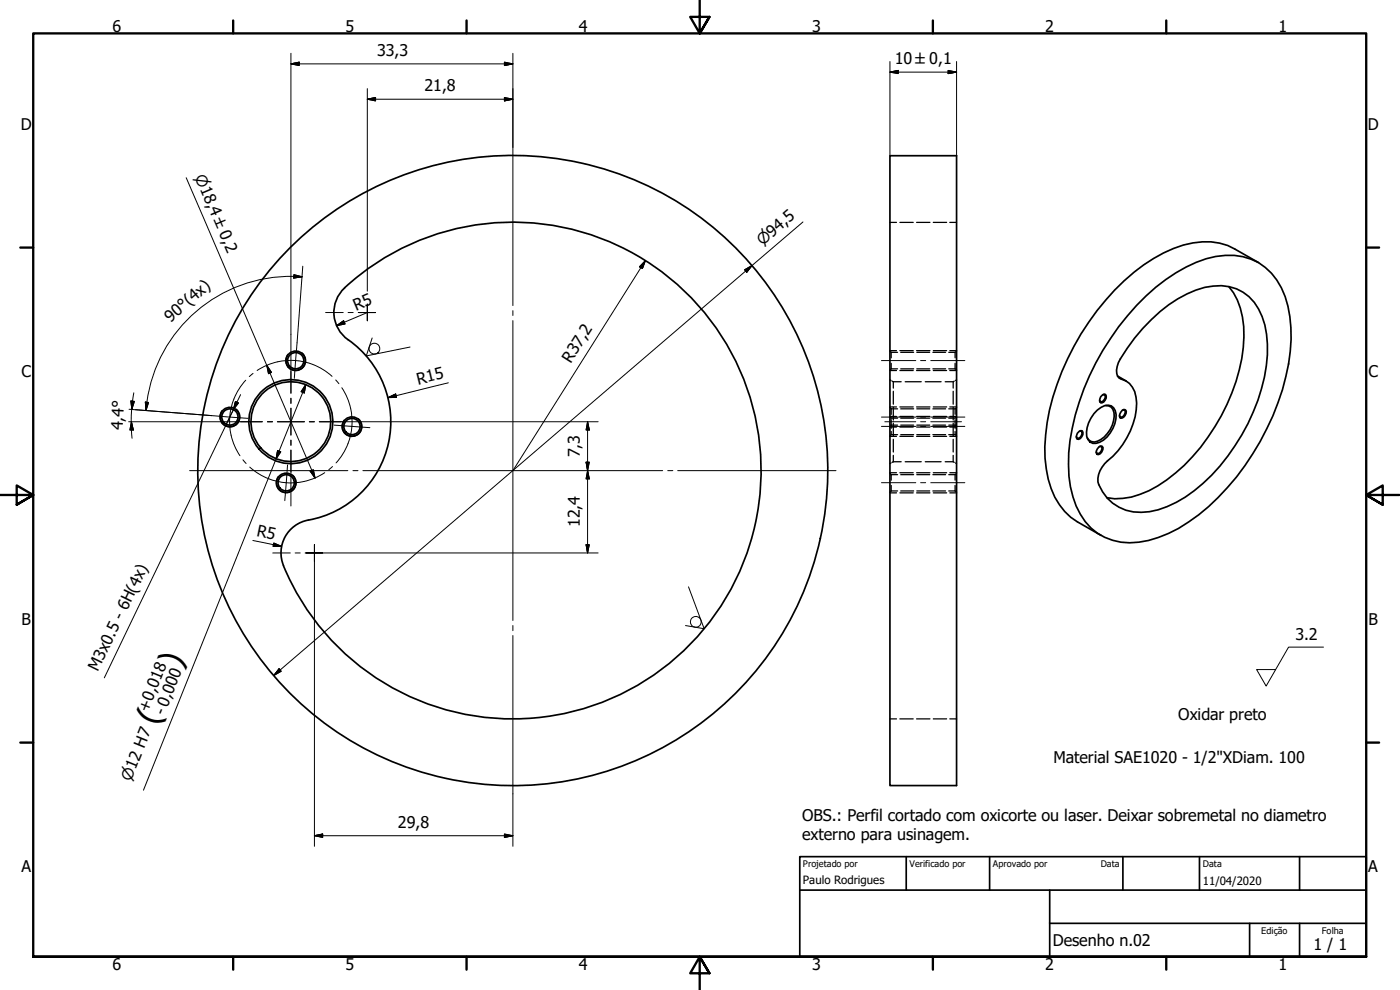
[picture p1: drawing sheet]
<svg xmlns="http://www.w3.org/2000/svg" width="420mm" height="297mm" viewBox="0 0 420 297" stroke-linecap="round" stroke-linejoin="round" font-family="sans-serif">
<g fill="none" stroke="#000" stroke-width=".51">
<path d="M267.1 46.7h20v189h-20zM377.7 78.8l-7.1-4.1a19.5 19.5 0 0 0-15.4-1.2 50.9 50.9 0 0 0-23.3 16.5 77.7 77.7 0 0 0-17.6 36.8 37.5 37.5 0 0 0 2.2 22.3 18.1 18.1 0 0 0 6.8 7.5l7.2 4M344 88.8a45.1 45.1 0 0 1 20.9-11.9 17.4 17.4 0 0 1 20.8 12.1 42.5 42.5 0 0 1 .2 24 77.9 77.9 0 0 1-26.2 41.5 36 36 0 0 1-20.7 8.4 16.8 16.8 0 0 1-16-11.1 38.9 38.9 0 0 1-1.2-23.4 77.5 77.5 0 0 1 22.2-39.6zM345.5 95.9a36 36 0 0 1 16.1-9.7 14 14 0 0 1 14.8 4.5 23.5 23.5 0 0 1 4 15.7 59.4 59.4 0 0 1-24.7 42.7 23.4 23.4 0 0 1-15.6 4.5 13 13 0 0 1-10.6-9 7.7 7.7 0 0 1 2.9-6.3 22.4 22.4 0 0 0 8.5-19.1 6.3 6.3 0 0 0-5-5.7 3.3 3.3 0 0 1-.6-3.5l.4-1.2a55.1 55.1 0 0 1 9.8-12.9zM368.8 86a21.9 21.9 0 0 1 4.5 15 58.3 58.3 0 0 1-15.4 36 39.5 39.5 0 0 1-18.4 12.1l-5 .6-2.3-.4M104.5 101.9a30 30 0 0 1 12 31.5 30 30 0 0 1-24.8 22.8 10.1 10.1 0 0 0-6.6 13.5 74.5 74.5 0 0 0 105.4 36.4 74.5 74.5 0 0 0 23.4-109 74.5 74.5 0 0 0-111.1-10.1 10 10 0 0 0 1.7 14.9M330.3 119l1-.7h.5a1.76 1.76 0 0 1-1.2 2.6l-.6-.5zM331 118.4l.4-.1a1.38 1.38 0 0 1 .1 1.5 1.38 1.38 0 0 1-1.3 .7l-.2-.4M335.4 112.8l2.6 1.5M323.8 129.5l1-.2a1.78 1.78 0 0 1-1.1 2.5l-.4-.1a1.69 1.69 0 0 1 .5-2.2zM324 129.4l.4-.1a1.32 1.32 0 0 1 .1 1.5 1.32 1.32 0 0 1-1.3 .6l-.2-.4M329.3 123a4 4 0 0 1 4.2-1.2 3.6 3.6 0 0 1 1.4 3.9 9.5 9.5 0 0 1-4.9 7 2.67 2.67 0 0 1-3-.2 2.67 2.67 0 0 1-.9-2.8 10 10 0 0 1 3.2-6.7z"/>
<path d="M329.8 134.1l1-.2a1.66 1.66 0 0 1-1.6 2.4 1.66 1.66 0 0 1 .6-2.2zM329.9 134l.5-.1a1.32 1.32 0 0 1 .1 1.4 1.32 1.32 0 0 1-1.3 .7l-.2-.4M331.9 121.7a2.27 2.27 0 0 1 2.4 2.1 8.4 8.4 0 0 1-5.9 8.8l-.9-.1-1.2-1.1M336.8 123.1l.5-.2 .5 .1a1.66 1.66 0 0 1-1.6 2.4 1.75 1.75 0 0 1 .6-2.3zM336.9 123h.5a1.36 1.36 0 0 1-.9 2.2l-.3-.1-.2-.4"/>
<circle cx="88.7" cy="108.2" r="2.44"/>
<circle cx="88.7" cy="108.2" r="2.89"/>
<circle cx="69" cy="125.1" r="2.44"/>
<circle cx="69" cy="125.1" r="2.89"/>
<circle cx="87.3" cy="126.5" r="12.6"/>
<circle cx="87.3" cy="126.5" r="12"/>
<circle cx="105.6" cy="128" r="2.44"/>
<circle cx="105.6" cy="128" r="2.89"/>
<circle cx="85.9" cy="144.9" r="2.44"/>
<circle cx="85.9" cy="144.9" r="2.89"/>
<circle cx="153.9" cy="141.2" r="94.5"/>
</g>
<path d="M90.7 105.9a3 3 0 0 1 .4 4.2 3 3 0 0 1-4.3 .5 3 3 0 0 1-.4-4.3M335.7 113.3l.9 .5M70.9 122.8a3 3 0 0 1 .4 4.2 3 3 0 0 1-4.2 .4 3 3 0 0 1-.4-4.2M107.5 125.6a3 3 0 0 1 .5 4.3 3 3 0 0 1-4.3 .4 3 3 0 0 1-.4-4.2M87.8 142.5a3 3 0 0 1 .4 4.3 3 3 0 0 1-4.2 .4 3 3 0 0 1-.4-4.3" fill="none" stroke="#000" stroke-width=".38"/>
<!-- layer: Oculto (ISO) -->
<g fill="none" stroke="#000" stroke-width=".38">
<path d="M267.1 66.7h1.9M270.1 66.7h4M275.1 66.7h4M280.1 66.7h4M285.1 66.7h2M267.1 105.3l.1 .2M267.1 114l.3 .2M267.1 111.2h1.9M267.1 105.2h1.9M267.2 110.9l-.1 .1M267.3 105.6l.2 .1M267.5 105.7v1.7"/>
<path d="M267.5 109v1.7M267.5 110.7l-.2 .1M267.5 110.7h1.9M267.5 105.7h1.9M267.7 114.3l.4 .2M268.1 114.5v1.9M268.1 117.4v3.9M268.1 114.5h2.3M270.1 111.2h4M270.1 105.2h4M270.3 110.7h3.9M270.3 105.7h3.9"/>
<path d="M271.7 114.5h4.8M275.1 111.2h4M275.1 105.2h4M275.1 110.7h3.9M275.1 105.7h3.9M277.7 114.5h4.7M280 110.7h3.8M280 105.7h3.8M280.1 111.2h4M280.1 105.2h4M283.7 114.5h2.4M284.7 110.7h1.9"/>
<path d="M284.7 105.7h1.9M285.1 111.2h2M285.1 105.2h2M286.1 117.4v3.9M286.4 114.3l-.3 .2v1.9M286.6 105.7v1.7M286.6 109v1.7M286.6 110.7l.2 .1M286.8 105.6l-.2 .1M287 110.9l.1 .1M287.1 105.3l-.1 .2M287.1 114l-.3 .2"/>
<path d="M267.1 125.1l.1 .1M267.1 122.3l.1 .1M267.1 130.9h1.9M267.1 125h1.9M267.1 128.1h1.9M267.1 122.1h1.9M267.2 130.7l-.1 .1M267.2 127.9l-.1 .1M267.3 125.3l2.1 .2M267.3 122.5l.2 .2M267.4 138.9l-.3 .2M267.5 122.7v1.6"/>
<path d="M267.5 125.9v2.6M267.5 129.5v.9M267.5 130.4l-.2 .1M267.5 130.4h1.9M267.5 122.7h1.9M268.1 122.2v3.8M268.1 127v3.9M268.1 131.8v3.8M268.1 136.6v1.9M268.1 138.5l-.4 .2M268.1 138.5h2.3M269.4 127.6l-2.1 .1"/>
<path d="M270.1 130.9h4M270.1 125h4M270.1 128.1h4M270.1 122.1h4M270.3 130.4h3.9M270.3 125.5h3.9M270.3 127.6h3.9M270.3 122.7h3.9M271.7 138.5h4.8M275.1 130.9h4M275.1 125h4M275.1 128.1h4"/>
<path d="M275.1 122.1h4M275.1 130.4h3.9M275.1 125.5h3.9M275.1 127.6h3.9M275.1 122.7h3.9M277.7 138.5h4.7M280 130.4h3.8M280 125.5h3.8M280 127.6h3.8M280 122.7h3.8M280.1 130.9h4M280.1 125h4"/>
<path d="M280.1 128.1h4M280.1 122.1h4M283.7 138.5h2.4M284.7 127.6l2.1 .1M284.7 130.4h1.9M284.7 122.7h1.9M285.1 130.9h2M285.1 125h2M285.1 128.1h2M285.1 122.1h2M286.1 122.2v3.8M286.1 127v3.9"/>
<path d="M286.1 131.8v3.8M286.1 136.6v1.9M286.1 138.5l.3 .2M286.6 122.7v1.6M286.6 125.9v2.6M286.6 129.5v.9M286.6 130.4l.2 .1M286.8 138.9l.3 .2M286.8 125.3l-2.1 .2M286.8 122.5l-.2 .2M287 130.7l.1 .1M287 127.9l.1 .1"/>
<path d="M287.1 125.1l-.1 .1M287.1 122.3l-.1 .1M267.1 142l.1 .2M267.1 147.9h1.9M267.1 141.8h1.9M267.2 147.6l-.1 .1M267.3 142.3l.2 .1M267.5 142.4v1.7M267.5 145.7v1.6M267.5 147.3l-.2 .1M267.5 147.3h1.9M267.5 142.4h1.9"/>
<path d="M270.1 147.9h4M270.1 141.8h4M270.3 147.3h3.9M270.3 142.4h3.9M275.1 147.9h4M275.1 141.8h4M275.1 147.3h3.9M275.1 142.4h3.9M280 147.3h3.8M280 142.4h3.8M280.1 147.9h4M280.1 141.8h4"/>
<path d="M284.7 147.3h1.9M284.7 142.4h1.9M285.1 147.9h2M285.1 141.8h2M286.6 142.4v1.7M286.6 145.7v1.6M286.6 147.3l.2 .1M286.8 142.3l-.2 .1M287 147.6l.1 .1M287.1 142l-.1 .2M267.1 215.7h1.9M270.1 215.7h4"/>
<path d="M275.1 215.7h4M280.1 215.7h4M285.1 215.7h2"/>
</g>
<!-- layer: Borda (ISO) -->
<g fill="none" stroke="#000" stroke-width=".7">
<path d="M70 6.1v3.9M140 6.1v3.9M210 0v10l-2.9-4.9h5.8l-2.9 4.9 2.9-4.9M280 6.1v3.9M350 6.1v3.9M6.1 74.3h3.9M410 74.3h3.9M0 148.5h10l-5-2.8v5.7l5-2.9-5 2.9M420 148.5h-10l5-2.8v5.7l-5-2.9 5 2.9M6.1 222.8h3.9M410 222.8h3.9M10 287.1v-277.1h400v277.1h-400h400"/>
<path d="M70 287.1v3.8M140 287.1v3.8M212.9 292l-2.9-4.9 2.9 4.9h-5.8l2.9-4.9v9.9M280 287.1v3.8M350 287.1v3.8"/>
</g>
<path d="M240 257h170v30.1h-170zM272 257v10.1M297 257v10.1M337 257v10.1M360 257v10.1M390 257v10.1M240 267.1h170M315 277h95M315 267.1v20M375 277v10.1M390 277v10.1" fill="none" stroke="#000" stroke-width=".51"/>
<!-- layer: Marca de centro (ISO) -->
<g fill="none" stroke="#000" stroke-width=".3">
<path d="M153.9 44.2v47.5M97.7 93.8h5.3M104.5 93.8h1.5M107.5 93.8h2.7h-2.5M110.2 91.2v2.6v-2.6M110.2 96.3v-2.5v2.5M112.7 93.8h-2.5h2.5M153.9 93.2v1.5M153.9 96.2v90M87.3 100.3v17.7M87.3 119.5v1.5M89.2 102.9l-.9 10.6"/>
<path d="M63.5 124.7l11 .8M72.3 126.5h6.4M80.3 126.5h1.5M83.2 126.5h8.2M86.3 139.5l-.8 10.7M87.3 122.5v8M87.3 132.1v1.5M87.3 135.1v16.7M92.8 126.5h1.6M95.8 126.5h6.6M100.3 127.6l10.7 .7M56.9 141.2h47.5"/>
<path d="M105.9 141.2h1.5M108.9 141.2h90M200.4 141.2h1.5M203.4 141.2h47.5M81.9 165.9h5.2M88.6 165.9h1.5M91.6 165.9h2.8h-2.6M94.4 163.4v2.5v-2.5M94.4 168.4v-2.5v2.5M96.8 165.9h-2.4h2.4M153.9 187.7v1.5M153.9 190.7v47.5"/>
</g>
<!-- layer: Linha de centro (ISO) -->
<g fill="none" stroke="#000" stroke-width=".3">
<path d="M73.8 114.1a18.4 18.4 0 0 0-1.8 22.6M76 112l-1.2 1M77.2 111.2a18.4 18.4 0 0 1 22.5 1.7M100.7 114l1 1.1M102.6 116.3a18.4 18.4 0 0 1-1.7 22.6M264.5 108.2h10.3M276.3 108.2h1.5M279.3 108.2h10.3M72.9 137.9l1 1.2M99.8 140l-1.1 .9M264.5 125.1h10.3M264.5 127.9h10.3"/>
<path d="M265.6 126.5h9.2M276.3 126.5h1.5M276.3 125.1h1.5M276.3 127.9h1.5M279.3 126.5h9.2M279.3 125.1h10.3M279.3 127.9h10.3M74.9 140.1a18.4 18.4 0 0 0 22.5 1.7M264.5 144.8h10.3M276.3 144.8h1.5M279.3 144.8h10.3"/>
</g>
<g fill="none" stroke="#000" stroke-width=".3">
<path d="M87.3 19.2l2.5-.5v1zM87.3 19.2h66.6M87.3 16v84.3M151.4 18.7l2.5 .5-2.5 .5zM153.9 16v28.2M267.1 18.5v28.2M287.1 18.5v28.2M110.2 29.8l2.5-.5v1zM110.2 29.8h43.7M110.2 26.6v60.8M151.4 29.3l2.5 .5-2.5 .5zM267.1 21.6l2.5-.5v1z"/>
<path d="M267.1 21.6h20M284.5 21.1l2.6 .5-2.6 .5zM55.9 53.3l38.7 90.1M90.9 79.9l-1.7 23M193.7 78.2l-.9 2.4-.9-.5zM193.7 78.2l-39.8 63M241 66.6l-158.8 136.1M88.2 82.4l2.5 .6-2.6 .4zM90.7 83a43.6 43.6 0 0 0-46.6 37.7M101 97.7l2.1-1.4 .5 .9zM110.2 93.8l-9.2 3.9M223.5 80.9l2.2-1.2-1.6 2z"/>
<path d="M40.2 117.9l-.4 2.4M80.1 109.7l1.4 2-.9 .4zM91.8 115.4l-.5 2.5-.9-.4zM91.8 115.4l-48.7 121.7M116.5 119.3l2.2-1.1 .3 1zM134.6 114.9l-18.1 4.4M38.6 126.5h33.7M38.7 122.8l24.8 1.9M39.3 120.3l1 .1-.7 2.5zM39.4 126.5l.6 2.5h-1zM39.4 126.5l.1 2.5M39.4 129l.2 2.5"/>
<path d="M39.8 120.4l-.4 6.1M43.6 120.6l1 .2-.8 2.4zM44.1 120.7l-.3 2.5M83.3 135.2l1 .4-1.4 2.1zM102.4 126.5h51.4M154 126.5h25.5M175.9 138.7h.9l-.5 2.5zM176.3 126.5l.5 2.5h-.9zM176.3 126.5v39.4M93.1 141.3l.9-.3 .6 2.4zM176.3 141.2l.5 2.5h-.9zM75.9 162.2l8.6 1.7"/>
<path d="M82.2 162.9l2.3 1h-2.5zM94.4 168.4v85.5M96.8 165.9h57M154 165.9h25.5M175.9 163.4h.9l-.5 2.5zM83.8 200.6l.6 .8-2.2 1.3zM153.9 238.2v15.7M94.4 250.7l2.4-.5v1.1zM94.4 250.7h59.5M151.4 250.2l2.5 .5-2.5 .6z"/>
</g>
<g fill="#000" stroke="#000" stroke-width=".3">
<path d="M87.3 19.2l2.5-.5zM87.3 19.2l2.5-.5v1zM151.4 19.7l2.5-.5zM151.4 18.7l2.5 .5-2.5 .5zM110.2 29.8l2.5-.5zM110.2 29.8l2.5-.5v1zM151.4 30.3l2.5-.5zM151.4 29.3l2.5 .5-2.5 .5zM267.1 21.6l2.5-.5zM267.1 21.6l2.5-.5v1zM284.5 22.1l2.6-.5zM284.5 21.1l2.6 .5-2.6 .5z"/>
<path d="M88.1 83.4l2.6-.4zM88.2 82.4l2.5 .6-2.6 .4zM101 97.7l2.1-1.4zM101 97.7l2.1-1.4 .5 .9zM193.7 78.2l-.9 2.4zM193.7 78.2l-.9 2.4-.9-.5zM225.7 79.7l-1.6 2zM223.5 80.9l2.2-1.2-1.6 2zM80.1 109.7l1.4 2zM80.1 109.7l1.4 2-.9 .4zM91.8 115.4l-.5 2.5zM91.8 115.4l-.5 2.5-.9-.4z"/>
<path d="M116.5 119.3l2.2-1.1zM116.5 119.3l2.2-1.1 .3 1zM39.3 120.3l.3 2.6zM39.3 120.3l1 .1-.7 2.5zM39.4 126.5l.6 2.5zM39.4 126.5l.6 2.5h-1zM43.6 120.6l.2 2.6zM43.6 120.6l1 .2-.8 2.4zM83.3 135.2l-.4 2.5zM83.3 135.2l1 .4-1.4 2.1zM175.9 138.7l.4 2.5zM175.9 138.7h.9l-.5 2.5z"/>
<path d="M176.3 126.5l.5 2.5zM176.3 126.5l.5 2.5h-.9zM93.1 141.3l1.5 2.1zM93.1 141.3l.9-.3 .6 2.4zM176.3 141.2l.5 2.5zM176.3 141.2l.5 2.5h-.9zM82 163.9h2.5zM82.2 162.9l2.3 1h-2.5zM175.9 163.4l.4 2.5zM175.9 163.4h.9l-.5 2.5zM83.8 200.6l-1.6 2.1zM83.8 200.6l.6 .8-2.2 1.3z"/>
<path d="M94.4 250.7l2.4-.5zM94.4 250.7l2.4-.5v1.1zM151.4 251.3l2.5-.6zM151.4 250.2l2.5 .5-2.5 .6z"/>
</g>
<g fill="none" stroke="#000" stroke-width=".3">
<path d="M72.2 118.4l-2.2 4.5M111.7 101.4l-1.8 5.4 13.2-2.7M70 122.9l-38.7 80.5M70 122.9l-2.1 4.4M70.7 120.4l.9 .5-1.6 2zM206.6 176.1l4.7 12.5-5.6-.9M397.2 194.2h-10.5l-6.7 11.7-2.9-5h5.7"/>
<circle cx="112.4" cy="104.6" r="1.62"/>
<circle cx="208.8" cy="186.6" r="1.62"/>
</g>
<path d="M70.7 120.4l-.7 2.5zM70.7 120.4l.9 .5-1.6 2z" fill="#000" stroke="#000" stroke-width=".3"/>
<g font-size="9.7">
<text x="53.8" y="200.8" transform="rotate(-68 53.8 200.8)">)</text>
<text x="47.1" y="217.9" transform="rotate(-68 47.1 217.9)">(</text>
</g>
<g font-size="4.8">
<text x="33.7" y="9.6">6</text>
<text x="103.7" y="9.6">5</text>
<text x="173.7" y="9.6">4</text>
<text x="243.7" y="9.6">3</text>
<text x="313.7" y="9.6">2</text>
<text x="383.7" y="9.6">1</text>
<text x="113.2" y="16.7">33,3</text>
<text x="268.5" y="19.2">10 ±0,1</text>
<text x="127.4" y="27.4">21,8</text>
<text x="6.2" y="38.9">D</text>
<text x="410.5" y="38.9">D</text>
<text x="56.8" y="91.9" transform="rotate(-41 56.8 91.9)">(4x)</text>
<text x="106.9" y="93.5" transform="rotate(-23 106.9 93.5)">R5</text>
<text x="51.2" y="96.8" transform="rotate(-41 51.2 96.8)">90°</text>
<text x="6.4" y="113.1">C</text>
<text x="171.3" y="109.1" transform="rotate(-58 171.3 109.1)">R37,2</text>
<text x="410.7" y="113.1">C</text>
<text x="125.5" y="115.4" transform="rotate(-14 125.5 115.4)">R15</text>
<text x="36.9" y="129.1" transform="rotate(-88 36.9 129.1)">4,4°</text>
<text x="174" y="137.2" transform="rotate(-90 174 137.2)">7,3</text>
<text x="76.9" y="160.7" transform="rotate(11 76.9 160.7)">R5</text>
<text x="174" y="158.2" transform="rotate(-90 174 158.2)">12,4</text>
<text x="6.4" y="187.4">B</text>
<text x="410.7" y="187.4">B</text>
<text x="388.7" y="192.1">3.2</text>
<text x="29.4" y="201.6" transform="rotate(-64 29.4 201.6)">M3x0.5 - 6H(4x)</text>
<text x="44.5" y="213.8" transform="rotate(-68 44.5 213.8)">+0,018</text>
<text x="49.4" y="214.8" transform="rotate(-68 49.4 214.8)">- 0,000</text>
<text x="353.6" y="215.9">Oxidar preto</text>
<text x="316.2" y="228.8">Material SAE1020 - 1/2&quot;XDiam. 100</text>
<text x="119.4" y="248.3">29,8</text>
<text x="240.7" y="246.2">OBS.: Perfil cortado com oxicorte ou laser. Deixar sobremetal no diametro</text>
<text x="240.7" y="252">externo para usinagem.</text>
<text x="6.4" y="261.7">A</text>
<text x="410.7" y="261.7">A</text>
<text x="316" y="283.8">Desenho n.02</text>
<text x="394.2" y="285">1 / 1</text>
<text x="33.7" y="290.9">6</text>
<text x="103.7" y="290.9">5</text>
<text x="173.7" y="290.9">4</text>
<text x="243.7" y="290.9">3</text>
<text x="313.7" y="290.9">2</text>
<text x="383.7" y="290.9">1</text>
</g>
<g font-size="4.6">
<text x="58.4" y="53.1" transform="rotate(67 58.4 53.1)">⌀18,4 ±0,2</text>
<text x="228.8" y="73.9" transform="rotate(-41 228.8 73.9)">⌀94,5</text>
<text x="39.2" y="234.7" transform="rotate(-68 39.2 234.7)">⌀12 H7</text>
</g>
<g font-size="3.4">
<text x="241" y="265.4">Paulo Rodrigues</text>
<text x="361" y="265.5">11/04/2020</text>
</g>
<g font-size="2.7">
<text x="241" y="260.1">Projetado por</text>
<text x="273" y="260.1">Verificado por</text>
<text x="298" y="260.1">Aprovado por</text>
<text x="330.3" y="260">Data</text>
<text x="361" y="260">Data</text>
<text x="378.5" y="280.2">Edição</text>
<text x="396.7" y="280.1">Folha</text>
</g>
</svg>
